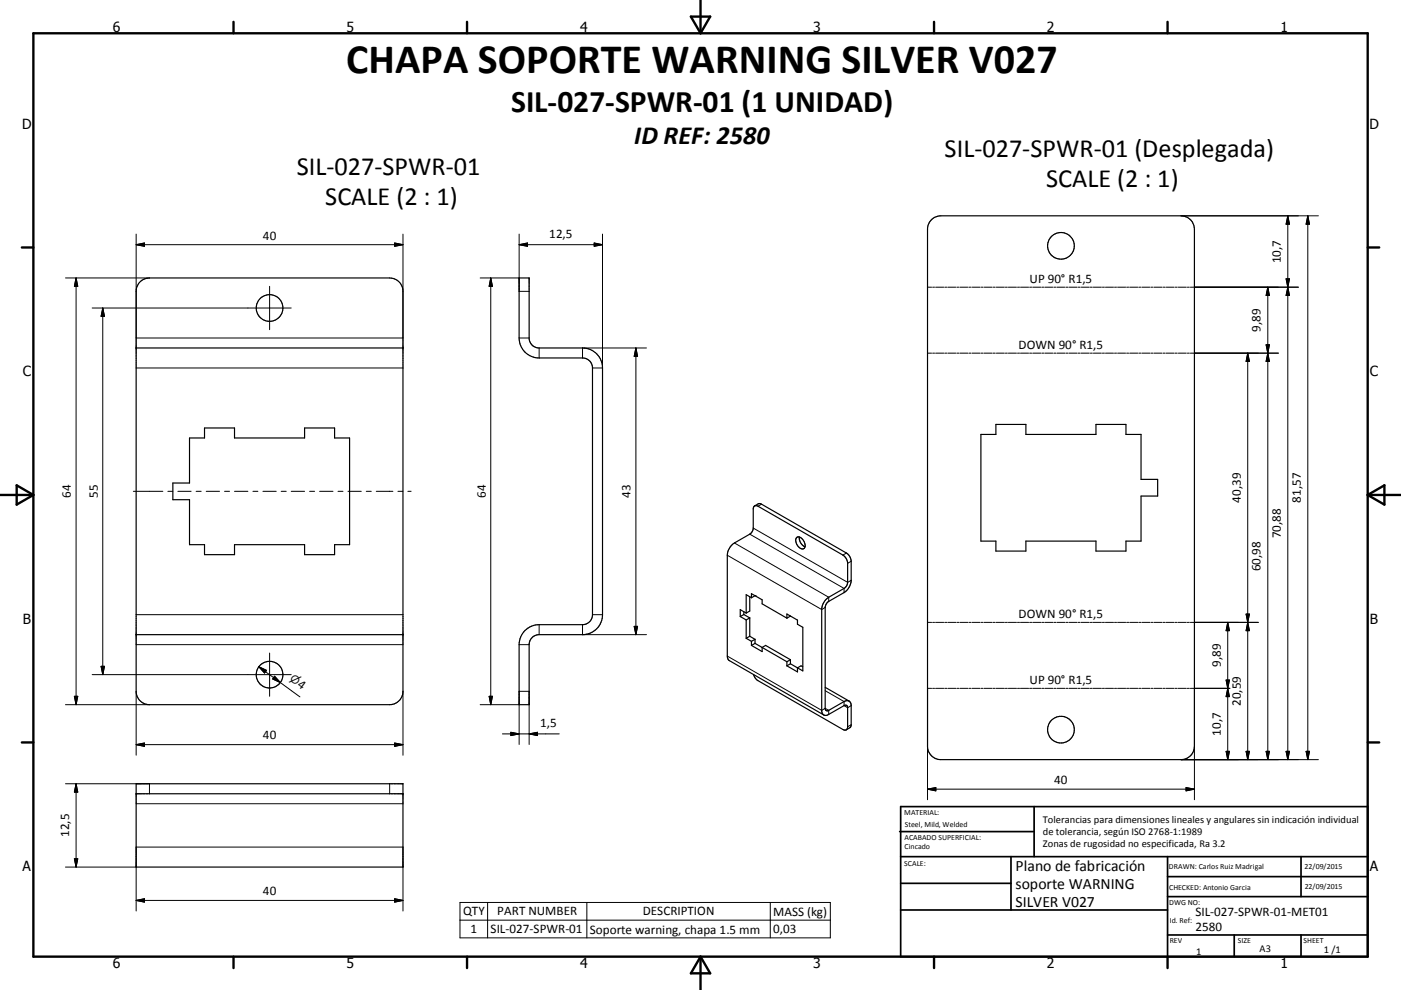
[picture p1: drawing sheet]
<svg xmlns="http://www.w3.org/2000/svg" width="420mm" height="297mm" viewBox="0 0 420 297" stroke-linecap="round" stroke-linejoin="round" font-family="sans-serif">
<g fill="none" stroke="#000" stroke-width=".36">
<path d="M279.1 66.1l1.1-.9 1.9-.5h72a4.1 4.1 0 0 1 4 4.1v155.1a4 4 0 0 1-4 4h-72a4 4 0 0 1-4-4v-155.1l.2-1.5zM41.8 84.7l1.2-.8 1.8-.5h72a4 4 0 0 1 4 4v120a4 4 0 0 1-4 4h-72a4 4 0 0 1-4-4v-120l.3-1.4zM155.6 83.4h3v18a2.99 2.99 0 0 0 3 3h13a6 6 0 0 1 6 6v74a6 6 0 0 1-6 6h-13a3 3 0 0 0-3 3v18h-3v-18a6 6 0 0 1 6-6h13a2.99 2.99 0 0 0 3-3v-74a2.99 2.99 0 0 0-3-3h-13a6 6 0 0 1-6-6zM40.8 104.4h80M56.8 131.4h4.5v-3h9v3h21v-3h9v3h4.5v32h-4.5v3h-9v-3h-21v3h-9v-3h-4.5v-13.5h-5v-5h5zM294.1 130.3h4.5v-3h9v3h21v-3h9v3h4.5v13.5h5v5h-5v13.5h-4.5v3h-9v-3h-21v3h-9v-3h-4.5zM226.2 151.8l.6-.1 .5 .2 25.4 14.6a3.2 3.2 0 0 1 1.4 2.5v5.7a2.27 2.27 0 0 1-1 1.8l-4.6 2.7a4.8 4.8 0 0 0-2.1 3.3v30.9l.6 1.1-28.7-16.6-.2-1.1v-30.2a4.8 4.8 0 0 1 2.1-3.7l4.6-2.6 .7-.8 .3-.8v-6zM226.3 151.8l1.2-.7 .8 .2 25.5 14.6a3.2 3.2 0 0 1 1.4 2.5v6a4.9 4.9 0 0 1-2.1 3.4l-4.8 2.8-.9 1.4v30.5a.65 .65 0 0 0 .3 .7 .65 .65 0 0 0 .8-.1l4.6-2.6 .8-.3 .7 .1M224.8 179v4.3l-1.1 .6M225.3 179.3l-1.6-.9v5.5M225.3 179.3v-1.2l3.2 1.8v1.3l7.4 4.3M226.4 178.7l-1.1 .6"/>
<path d="M238.9 161.2a2.12 2.12 0 0 1 2.5 2.2 1.01 1.01 0 0 1-.6 1.3 1.01 1.01 0 0 1-1.3-.6 2.39 2.39 0 0 1-.6-2.9zM239.7 161.1a2.85 2.85 0 0 0 1.6 2.9M40.8 190.4h80M221.9 185l1.8 1M223 184.4l1.8 1M223 184.4l-1.1 .6M223 183.5v.9M223.7 186v5.5M223.7 191.5l1.6 .9M223.7 183.9l-1.8-1v2.1M224.8 185.4v5.5M224.8 185.4l-1.1 .6"/>
<path d="M224.8 190.9l-1.1 .6M224.8 190.9l1.6 .9M225.3 192.4v1.2M225.3 193.6l3.2 1.9v-1.3M226.4 191.8l-1.1 .6M226.4 191.8v1.2M226.4 193l-1.1 .6M226.4 193l2.1 1.2M228.5 194.2l7.4 4.3M228.5 194.2l1-.6 7.5 4.3M235.9 185.5v-1.3l3.2 1.8v1.3l1.6 .9v13.1l-1.6-.9M235.9 198.5v1.3"/>
<path d="M235.9 199.8l3.2 1.8v-1.2M237 184.8l-1.1 .7M237 197.9l-1.1 .6M237 184.8h.1M237 197.9v1.2M237 199.1l-1.1 .7M237 199.1l2.1 1.3M225.9 202.4l.4 .9 .7 .7 25.7 14.9a.86 .86 0 0 0 1 .1 .86 .86 0 0 0 .4-1v-5.7a.65 .65 0 0 0-.3-.7 .65 .65 0 0 0-.7 .1l-4.9 2.8-.6 .1-.6-.1M240.7 200.1l-.5-.3-1.1 .6M247.4 206.2l7.2 4.1M254.6 210.3l.6 1.1v6l-.3 .8-1.2 .8M40.8 235.1h80v25h-80z"/>
<path d="M40.8 238.1h80"/>
<circle cx="318.1" cy="73.8" r="4"/>
<circle cx="80.8" cy="92.4" r="4"/>
<circle cx="80.8" cy="202.4" r="4"/>
<circle cx="318.1" cy="218.9" r="4"/>
</g>
<g fill="none" stroke="#000" stroke-width=".3">
<path d="M40.8 70.2v31.2h80v-31.2M40.8 73.4l2.5-.5v1zM40.8 73.4h80M118.3 72.9l2.5 .5-2.5 .5zM155.6 70.2v17.2h3M155.6 73.4h25M155.6 73.4l2.6-.5v1zM178.1 72.9l2.5 .5-2.5 .5zM180.6 70.2v40.2h-3M354.1 64.7h41.2M386.1 64.7v163.2M386.1 64.7l.5 2.6h-1z"/>
<path d="M392.1 64.7v163.2M392.1 64.7l.5 2.6h-1zM19.6 83.4h25.2M22.8 83.4v128M22.8 83.4l.5 2.5h-1zM27.6 92.4h59.7M30.8 92.4v110M30.8 92.4l.5 2.5h-1zM80.8 85.9v13M144 83.4h11.6M147.1 83.4l.5 2.5h-1zM147.1 83.4v128"/>
<path d="M278.1 86.2h1.2M279.6 86.2h.6M280.5 86.2h2.4M283.2 86.2h.6M284.2 86.2h2.4M286.9 86.2h.6M287.8 86.2h2.4M290.5 86.2h.6M291.4 86.2h2.4M294.1 86.2h.6M295 86.2h2.5M297.8 86.2h.6"/>
<path d="M298.7 86.2h2.4M301.4 86.2h.6M302.3 86.2h2.5M305.1 86.2h.6M305.9 86.2h2.5M308.7 86.2h.6M309.6 86.2h2.4M312.3 86.2h.6M313.2 86.2h2.4M316 86.2h.6M316.9 86.2h2.4M319.6 86.2h.6"/>
<path d="M320.5 86.2h2.4M323.2 86.2h.6M324.1 86.2h2.5M326.9 86.2h.6M327.8 86.2h2.4M330.5 86.2h.6M331.4 86.2h2.4M334.1 86.2h.7M335.1 86.2h2.4M337.8 86.2h.6M338.7 86.2h2.4M341.4 86.2h.6"/>
<path d="M342.3 86.2h2.5M345.1 86.2h.6M346 86.2h2.4M348.7 86.2h.6M349.6 86.2h2.4M352.3 86.2h.6M353.2 86.2h2.5M356 86.2h.6M356.9 86.2h32.4M380.1 86.2v141.7M380.1 86.2l.5 2.5h-1zM385.6 83.6h1l-1 5.1h1z"/>
<path d="M40.8 110.4h80M155.6 101.4h3M161.6 104.4v3M190.6 104.4v86M190.6 104.4l.6 2.5h-1.1zM193.8 104.4h-19.2v3M278.1 105.9h1.2M279.6 105.9h.6M280.5 105.9h2.4M283.2 105.9h.6M284.2 105.9h2.4M286.9 105.9h.6"/>
<path d="M287.8 105.9h2.4M290.5 105.9h.6M291.4 105.9h2.4M294.1 105.9h.6M295 105.9h2.5M297.8 105.9h.6M298.7 105.9h2.4M301.4 105.9h.6M302.3 105.9h2.5M305.1 105.9h.6M305.9 105.9h2.5M308.7 105.9h.6"/>
<path d="M309.6 105.9h2.4M312.3 105.9h.6M313.2 105.9h2.4M316 105.9h.6M316.9 105.9h2.4M319.6 105.9h.6M320.5 105.9h2.4M323.2 105.9h.6M324.1 105.9h2.5M326.9 105.9h.6M327.8 105.9h2.4M330.5 105.9h.6"/>
<path d="M331.4 105.9h2.4M334.1 105.9h.7M335.1 105.9h2.4M337.8 105.9h.6M338.7 105.9h2.4M341.4 105.9h.6M342.3 105.9h2.5M345.1 105.9h.6M346 105.9h2.4M348.7 105.9h.6M349.6 105.9h2.4M352.3 105.9h.6"/>
<path d="M353.2 105.9h2.5M356 105.9h.6M356.9 105.9h26.4M374.1 105.9v122M374.1 105.9l.5 2.5h-1zM379.6 103.4h1l-.5 2.5zM380.1 105.9l.5 2.5h-1zM40 147.4h8.8M50.3 147.4h1.5M53.3 147.4h4M58.8 147.4h1.5M61.8 147.4h4"/>
<path d="M67.3 147.4h1.5M70.3 147.4h4M75.8 147.4h1.5M78.8 147.4h4M84.3 147.4h1.5M87.3 147.4h4M92.8 147.4h1.5M95.8 147.4h4M101.3 147.4h1.5M104.3 147.4h4M109.8 147.4h1.5M112.8 147.4h5"/>
<path d="M119.3 147.4h1.5M122.3 147.4h1M225.8 158.4l28.3 16.3 1.1-.6M228.3 151.3l-1 .6M218.1 166.6l28.3 16.3 1-.6M220.2 162.9l28.3 16.3v1.2M224.8 160.3l28.3 16.2v1.3M253.8 165.9l-1.1 .6M255.2 168.4l-1.1 .6M30.3 199.9h1l-.5 2.5zM40.8 193.4h80M40.8 184.4h80"/>
<path d="M80.8 195.9v13M155.6 193.4h3M161.6 187.4v3M174.6 187.4v3h19.2M177.6 184.4h3M190.1 187.9h1.1l-.6 2.5zM218.1 196.8l28.3 16.3 1-.6 1.1 .6v1.2M278.1 186.7h1.2M279.6 186.7h.6M280.5 186.7h2.4M283.2 186.7h.6M284.2 186.7h2.4"/>
<path d="M286.9 186.7h.6M287.8 186.7h2.4M290.5 186.7h.6M291.4 186.7h2.4M294.1 186.7h.6M295 186.7h2.5M297.8 186.7h.6M298.7 186.7h2.4M301.4 186.7h.6M302.3 186.7h2.5M305.1 186.7h.6M305.9 186.7h2.5"/>
<path d="M308.7 186.7h.6M309.6 186.7h2.4M312.3 186.7h.6M313.2 186.7h2.4M316 186.7h.6M316.9 186.7h2.4M319.6 186.7h.6M320.5 186.7h2.4M323.2 186.7h.6M324.1 186.7h2.5M326.9 186.7h.6M327.8 186.7h2.4"/>
<path d="M330.5 186.7h.6M331.4 186.7h2.4M334.1 186.7h.7M335.1 186.7h2.4M337.8 186.7h.6M338.7 186.7h2.4M341.4 186.7h.6M342.3 186.7h2.5M345.1 186.7h.6M346 186.7h2.4M348.7 186.7h.6M349.6 186.7h2.4"/>
<path d="M352.3 186.7h.6M353.2 186.7h2.5M356 186.7h.6M356.9 186.7h20.4M368.1 186.7v41.2M368.1 186.7l.5 2.5h-1zM373.6 184.2h1l-.5 2.5zM374.1 186.7l.5 2.5h-1zM19.6 211.4h25.2M22.3 208.9h1l-.5 2.5zM27.6 202.4h59.7M40.8 207.4v19.2"/>
<path d="M77.6 200l6.5 4.8M77.6 200l2.3 1.1-.6 .8zM82.3 202.9l1.8 1.9-2.4-1.1zM84.1 204.8l5.8 4.3M120.8 207.4v19.2M144 211.4h11.6M146.6 208.9h1l-.5 2.5zM153.2 219.7l2.4 .5-2.4 .5zM247.4 207.2l5.7 3.3v1.2l1 .6 1.1-.6M255.2 217.4l-1.1 .6M279.3 206.5h-1.2v33.4M279.6 206.5h.6"/>
<path d="M280.5 206.5h2.4M283.2 206.5h.6M284.2 206.5h2.4M286.9 206.5h.6M287.8 206.5h2.4M290.5 206.5h.6M291.4 206.5h2.4M294.1 206.5h.6M295 206.5h2.5M297.8 206.5h.6M298.7 206.5h2.4M301.4 206.5h.6"/>
<path d="M302.3 206.5h2.5M305.1 206.5h.6M305.9 206.5h2.5M308.7 206.5h.6M309.6 206.5h2.4M312.3 206.5h.6M313.2 206.5h2.4M316 206.5h.6M316.9 206.5h2.4M319.6 206.5h.6M320.5 206.5h2.4M323.2 206.5h.6"/>
<path d="M324.1 206.5h2.5M326.9 206.5h.6M327.8 206.5h2.4M330.5 206.5h.6M331.4 206.5h2.4M334.1 206.5h.7M335.1 206.5h2.4M337.8 206.5h.6M338.7 206.5h2.4M341.4 206.5h.6M342.3 206.5h2.5M345.1 206.5h.6"/>
<path d="M346 206.5h2.4M348.7 206.5h.6M349.6 206.5h2.4M352.3 206.5h.6M353.2 206.5h2.5M356 206.5h.6M356.9 206.5h11.8M358.1 206.5v33.4M367.6 204h1l-.5 2.5zM368.1 206.5l.5 2.5h-1zM19.6 235.1h25.2v3M22.8 235.1v25"/>
<path d="M22.8 235.1l.5 2.5h-1zM40.8 223.4h80M40.8 223.4l2.5-.5v1zM116.8 235.1v3M118.3 222.9l2.5 .5-2.5 .5zM150.6 220.2h17.1M155.6 223.4v-16h3v16M158.6 220.2l2.6-.5v1zM278.1 236.8h80M278.1 236.8l2.5-.5v1zM354.1 227.9h41.2M355.6 236.3l2.5 .5-2.5 .5z"/>
<path d="M367.6 225.4h1l-.5 2.5zM373.6 225.4h1l-.5 2.5zM379.6 225.4h1l-.5 2.5zM385.6 225.4h1l-.5 2.5zM391.6 225.4h1l-.5 2.5zM22.3 257.6h1l-.5 2.5zM40.8 241.1h80M19.6 260.1h21.2M40.8 273.3v-19.2h80v19.2M40.8 270.1l2.5-.5v1zM40.8 270.1h80M118.3 269.6l2.5 .5-2.5 .5z"/>
<path d="M137.9 270.7h111v10.7h-111zM137.9 276.1h111M146.2 270.7v10.7M175.9 270.7v10.7M230.9 270.7v10.7"/>
</g>
<circle cx="226.4" cy="178.7" r=".18" fill="#000"/>
<g fill="none" stroke="#000" stroke-width=".71">
<path d="M10 10h400v277h-400zM70 6.6v3.4M140 6.6v3.4M207.1 5h5.8l-2.9 5zM210 0v10M280 6.6v3.4M350 6.6v3.4M6.6 74.2h3.4M410 74.2h3.5M0 148.5h10M5 145.6l5 2.9-5 2.9zM410 148.5h10.1"/>
<path d="M410 148.5l5.1-2.9v5.8zM6.6 222.7h3.4M410 222.7h3.5M70 287v3.4M140 287v3.4M210 287v10M210 287l2.9 5h-5.8zM280 287v3.4M350 287v3.4"/>
</g>
<g fill="none" stroke="#000" stroke-width=".51">
<path d="M269.7 249.5h40.3M270 242h140v45h-140zM270 257h140M303.1 257v16M310 242v15M350 257v30M390.1 257v12M270 265h33.1M270 273h80M350 269h60M350 263h60M350 280.5h60"/>
<path d="M370 280.5v6.5M390.1 280.5v6.5"/>
</g>
<g fill="#000" stroke="#000" stroke-width=".3">
<path d="M40.8 73.4l2.5-.5v1zM118.3 72.9l2.5 .5-2.5 .5zM155.6 73.4l2.6-.5v1zM178.1 72.9l2.5 .5-2.5 .5zM386.1 64.7l.5 2.6h-1zM392.1 64.7l.5 2.6h-1zM22.8 83.4l.5 2.5h-1zM30.8 92.4l.5 2.5h-1zM147.1 83.4l.5 2.5h-1zM380.1 86.2l.5 2.5h-1zM385.6 83.6h1l-.5 2.6zM386.1 86.2l.5 2.5h-1z"/>
<path d="M190.6 104.4l.6 2.5h-1.1zM374.1 105.9l.5 2.5h-1zM379.6 103.4h1l-.5 2.5zM380.1 105.9l.5 2.5h-1zM30.3 199.9h1l-.5 2.5zM190.1 187.9h1.1l-.6 2.5zM368.1 186.7l.5 2.5h-1zM373.6 184.2h1l-.5 2.5zM374.1 186.7l.5 2.5h-1zM22.3 208.9h1l-.5 2.5zM77.6 200l2.3 1.1-.6 .8zM82.3 202.9l1.8 1.9-2.4-1.1z"/>
<path d="M146.6 208.9h1l-.5 2.5zM158.6 220.2l2.6-.5v1zM367.6 204h1l-.5 2.5zM368.1 206.5l.5 2.5h-1zM22.8 235.1l.5 2.5h-1zM40.8 223.4l2.5-.5v1zM118.3 222.9l2.5 .5-2.5 .5zM153.2 219.7l2.4 .5-2.4 .5zM278.1 236.8l2.5-.5v1zM355.6 236.3l2.5 .5-2.5 .5zM367.6 225.4h1l-.5 2.5zM373.6 225.4h1l-.5 2.5z"/>
<path d="M379.6 225.4h1l-.5 2.5zM385.6 225.4h1l-.5 2.5zM391.6 225.4h1l-.5 2.5zM22.3 257.6h1l-.5 2.5zM40.8 270.1l2.5-.5v1zM118.3 269.6l2.5 .5-2.5 .5z"/>
</g>
<text font-size="12.6" x="103.8" y="21.9">CHAPA SOPORTE WARNING SILVER V027</text>
<text font-size="9.4" x="153.2" y="33.7">SIL-027-SPWR-01 (1 UNIDAD)</text>
<g font-size="7.9">
<text x="190.2" y="43.2">ID REF: 2580</text>
<text x="283.2" y="47.1">SIL-027-SPWR-01 (Desplegada)</text>
<text x="89" y="52.4">SIL-027-SPWR-01</text>
<text x="313.6" y="56">SCALE (2 : 1)</text>
<text x="97.5" y="61.5">SCALE (2 : 1)</text>
</g>
<g font-size="4.7">
<text x="304.5" y="261.2">Plano de fabricación</text>
<text x="304.5" y="266.6">soporte WARNING</text>
<text x="304.5" y="272">SILVER V027</text>
</g>
<g font-size="4.2">
<text x="33.9" y="9.6">6</text>
<text x="103.9" y="9.6">5</text>
<text x="173.9" y="9.6">4</text>
<text x="243.8" y="9.6">3</text>
<text x="313.9" y="9.6">2</text>
<text x="383.9" y="9.6">1</text>
<text x="6.7" y="38.7">D</text>
<text x="410.5" y="38.7">D</text>
<text x="6.9" y="112.9">C</text>
<text x="410.7" y="112.9">C</text>
<text x="6.9" y="187.1">B</text>
<text x="410.7" y="187.1">B</text>
<text x="6.8" y="261.4">A</text>
<text x="410.7" y="261.4">A</text>
<text x="33.9" y="290.4">6</text>
<text x="103.9" y="290.4">5</text>
<text x="173.9" y="290.4">4</text>
<text x="243.8" y="290.4">3</text>
<text x="313.9" y="290.4">2</text>
<text x="383.9" y="290.4">1</text>
</g>
<g font-size="3.9">
<text x="78.8" y="71.9">40</text>
<text x="164.7" y="71.3">12,5</text>
<text x="384" y="78.9" transform="rotate(-90 384 78.9)">10,7</text>
<text x="308.7" y="84.8">UP 90° R1,5</text>
<text x="378" y="99.6" transform="rotate(-90 378 99.6)">9,89</text>
<text x="305.4" y="104.6">DOWN 90° R1,5</text>
<text x="21.3" y="149.4" transform="rotate(-90 21.3 149.4)">64</text>
<text x="29.3" y="149.4" transform="rotate(-90 29.3 149.4)">55</text>
<text x="145.6" y="149.4" transform="rotate(-90 145.6 149.4)">64</text>
<text x="189.1" y="149.4" transform="rotate(-90 189.1 149.4)">43</text>
<text x="372" y="150.8" transform="rotate(-90 372 150.8)">40,39</text>
<text x="390" y="150.8" transform="rotate(-90 390 150.8)">81,57</text>
<text x="384" y="161.5" transform="rotate(-90 384 161.5)">70,88</text>
<text x="378" y="171.4" transform="rotate(-90 378 171.4)">60,98</text>
<text x="305.4" y="185.4">DOWN 90° R1,5</text>
<text x="366" y="200.1" transform="rotate(-90 366 200.1)">9,89</text>
<text x="89" y="205.7" transform="rotate(36 89 205.7)">4</text>
<text x="308.7" y="205.2">UP 90° R1,5</text>
<text x="372" y="211.8" transform="rotate(-90 372 211.8)">20,59</text>
<text x="78.8" y="221.8">40</text>
<text x="162" y="218.1">1,5</text>
<text x="366" y="220.7" transform="rotate(-90 366 220.7)">10,7</text>
<text x="316.1" y="235.2">40</text>
<text x="20.7" y="251.1" transform="rotate(-90 20.7 251.1)">12,5</text>
<text x="78.8" y="268.6">40</text>
<text x="138.9" y="274.7">QTY</text>
<text x="149.1" y="274.7">PART NUMBER</text>
<text x="192.7" y="274.7">DESCRIPTION</text>
<text x="231.8" y="274.7">MASS (kg)</text>
<text x="358.4" y="274.9">SIL-027-SPWR-01-MET01</text>
<text x="141.1" y="279.9">1</text>
<text x="147.1" y="280">SIL-027-SPWR-01</text>
<text x="176.9" y="280.1">Soporte warning, chapa 1.5 mm</text>
<text x="231.8" y="280">0,03</text>
<text x="358.4" y="279.4">2580</text>
</g>
<text font-size="3.3" x="86.7" y="204" transform="rotate(36 86.7 204)">⌀</text>
<g font-size="3.1">
<text x="312.7" y="246.8">Tolerancias para dimensiones lineales y angulares sin indicación individual</text>
<text x="312.7" y="250.4">de tolerancia, según ISO 2768-1:1989</text>
<text x="312.7" y="254">Zonas de rugosidad no especificada, Ra 3.2</text>
<text x="358.6" y="286.5">1</text>
<text x="377.6" y="285.6">A3</text>
<text x="396.9" y="285.9">1 /1</text>
</g>
<g font-size="2.4">
<text x="271.1" y="244.4">MATERIAL:</text>
<text x="271.2" y="252">ACABADO SUPERFICIAL:</text>
<text x="271.3" y="248">Steel, Mild, Welded</text>
<text x="271.2" y="254.7">Cincado</text>
<text x="271.1" y="259.7">SCALE:</text>
<text x="350.4" y="260.8">DRAWN: Carlos Ruiz Madrigal</text>
<text x="391.1" y="260.6">22/09/2015</text>
<text x="350.5" y="267">CHECKED: Antonio Garcia</text>
<text x="391.2" y="266.7">22/09/2015</text>
<text x="350.5" y="271.4">DWG NO:</text>
<text x="350.7" y="276.9">Id. Ref:</text>
<text x="350.7" y="282.8">REV</text>
<text x="371.1" y="282.9">SIZE</text>
<text x="390.8" y="283">SHEET</text>
</g>
</svg>
